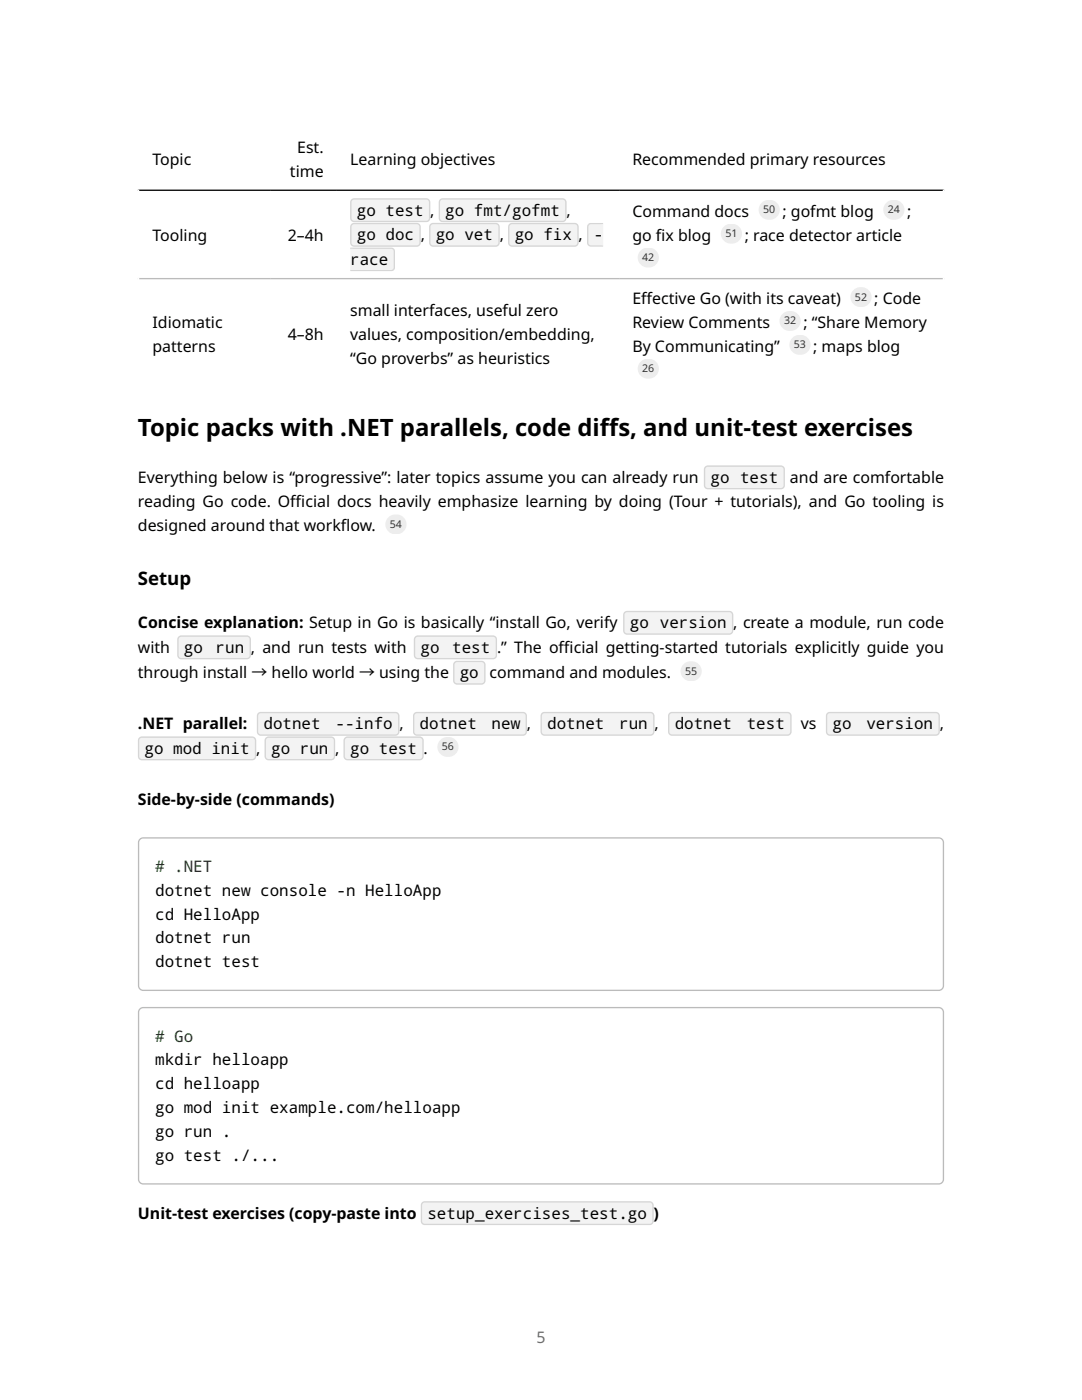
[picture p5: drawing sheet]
<svg xmlns="http://www.w3.org/2000/svg" width="216mm" height="279mm" viewBox="0 0 216 279" stroke-linecap="round" stroke-linejoin="round" font-family="sans-serif">
<path d="M27.5 25.5h160.9M27.6 25.4v52.3M188.3 25.4v52.3M27.5 77.6h160.9" fill="none" stroke="#fff" stroke-width=".26"/>
<path d="M27.5 38h160.9" fill="none" stroke="#000" stroke-width=".26"/>
<path d="M27.5 55.6h160.9" fill="none" stroke="#bbb" stroke-width=".26"/>
<g fill="#bbb">
<path d="M28 167.6l.6-.2h158.7a.8 .8 0 0 1 .8 .7v28.6a.8 .8 0 0 1-.8 .8h-158.7a.8 .8 0 0 1-.8-.8v-28.6zM28 167.3l.6-.2h158.7a1.06 1.06 0 0 1 1.1 1v28.6a1.06 1.06 0 0 1-1.1 1.1h-158.7a1.06 1.06 0 0 1-1.1-1.1v-28.6l.1-.3z" fill-rule="evenodd"/>
<path d="M28 201.5l.6-.3h158.7a.8 .8 0 0 1 .8 .8v33.4a.8 .8 0 0 1-.8 .7h-158.7a.8 .8 0 0 1-.8-.7v-33.4zM28 201.2l.6-.2h158.7a1.06 1.06 0 0 1 1.1 1v33.4a1.06 1.06 0 0 1-1.1 1h-158.7a1.06 1.06 0 0 1-1.1-1v-33.4l.1-.3z" fill-rule="evenodd"/>
</g>
<path d="M69.9 39.6h16v4.7h-16z" fill="#f3f3f3"/>
<path d="M70.2 40.1l.5-.3h14.4l.2 .1 .3 .5v3.1l-.1 .3-.4 .3h-14.4l-.5-.3-.1-.3zM70.1 39.8l.6-.2h14.4a.8 .8 0 0 1 .8 .8v3.1a.8 .8 0 0 1-.8 .8h-14.4a.8 .8 0 0 1-.8-.8v-3.1z" fill-rule="evenodd" fill="#d6d6d6"/>
<path d="M87.5 39.6h25.5v4.7h-25.5z" fill="#f3f3f3"/>
<path d="M87.9 40.1l.4-.3h24l.2 .1 .3 .5v3.1l-.1 .3-.4 .3h-24l-.4-.3-.1-.3zM87.8 39.8l.5-.2h24a.8 .8 0 0 1 .7 .8v3.1a.8 .8 0 0 1-.7 .8h-24a.8 .8 0 0 1-.8-.8v-3.1z" fill-rule="evenodd" fill="#d6d6d6"/>
<path d="M69.9 44.5h14.1v4.7h-14.1z" fill="#f3f3f3"/>
<path d="M70.2 45l.5-.3h12.5l.2 .1 .3 .5v3.1l-.1 .3-.4 .3h-12.5l-.5-.3-.1-.3zM70.1 44.7l.6-.2h12.5a.8 .8 0 0 1 .8 .8v3.1a.8 .8 0 0 1-.8 .8h-12.5a.8 .8 0 0 1-.8-.8v-3.1z" fill-rule="evenodd" fill="#d6d6d6"/>
<path d="M85.6 44.5h14.1v4.7h-14.1z" fill="#f3f3f3"/>
<path d="M86 45l.4-.3h12.5l.5 .3v.3v3.1v.3l-.5 .3h-12.5l-.4-.3-.1-.3zM85.9 44.7l.5-.2h12.5a.8 .8 0 0 1 .8 .8v3.1a.8 .8 0 0 1-.8 .8h-12.5a.8 .8 0 0 1-.8-.8v-3.1z" fill-rule="evenodd" fill="#d6d6d6"/>
<path d="M101.4 44.5h14.1v4.7h-14.1z" fill="#f3f3f3"/>
<path d="M101.9 44.8h13l.3 .5-.1 3.4-.4 .3-12.8-.1-.3-.5v-3.1zM101.6 44.7l.6-.2h12.5a.8 .8 0 0 1 .8 .8v3.1a.8 .8 0 0 1-.8 .8h-12.5a.8 .8 0 0 1-.8-.8v-3.1z" fill-rule="evenodd" fill="#d6d6d6"/>
<path d="M117.1 44.5h3.3v4.7h-3.3z" fill="#f3f3f3"/>
<g fill="#d6d6d6">
<path d="M117.4 48.4h3v.6h-2.5a.53 .53 0 0 1-.5-.6zM117.1 48.4h3.3v.8h-2.5a.8 .8 0 0 1-.8-.8z" fill-rule="evenodd"/>
<path d="M117.7 44.8l.3-.1v4.3a.53 .53 0 0 1-.6-.6v-3.1zM117.4 44.7l.6-.2-.1 4.7a.8 .8 0 0 1-.8-.8v-3.1z" fill-rule="evenodd"/>
<path d="M117.7 44.8l2.7-.1v.6h-3zM117.4 44.7l.5-.2h2.5v.8h-3.3z" fill-rule="evenodd"/>
</g>
<path d="M69.9 49.4h8.9v4.8h-8.9z" fill="#f3f3f3"/>
<g fill="#d6d6d6">
<path d="M69.9 53.3h8.7a.53 .53 0 0 1-.6 .6h-8.1zM69.9 53.3l8.9 .1a.8 .8 0 0 1-.8 .8h-8.1z" fill-rule="evenodd"/>
<path d="M78 49.7a.53 .53 0 0 1 .6 .5v3.2a.53 .53 0 0 1-.6 .5zM78 49.4a.8 .8 0 0 1 .8 .8v3.2a.8 .8 0 0 1-.8 .8z" fill-rule="evenodd"/>
<path d="M69.9 49.7h8.1a.53 .53 0 0 1 .6 .5h-8.7zM69.9 49.4h8.1a.67 .67 0 0 1 .8 .8h-8.9z" fill-rule="evenodd"/>
</g>
<path d="M140.5 92.9h16.1v4.8h-16.1z" fill="#f3f3f3"/>
<path d="M141 93.2h14.8h.3l.3 .5v3.2l-.3 .4-.3 .1h-14.6l-.2-.1-.3-.4v-3.2zM140.7 93.1l.5-.2h14.6a.8 .8 0 0 1 .8 .8v3.2a.8 .8 0 0 1-.8 .8h-14.6a.8 .8 0 0 1-.7-.8v-3.2z" fill-rule="evenodd" fill="#d6d6d6"/>
<path d="M124.3 121.9h22v4.8h-22z" fill="#f3f3f3"/>
<path d="M124.7 122.4l.4-.2h20.4l.5 .2 .1 .3v3.2l-.1 .2-.5 .3h-20.4l-.2-.1-.3-.4zM124.6 122.1l.5-.2h20.4a.8 .8 0 0 1 .8 .8v3.2a.8 .8 0 0 1-.8 .8h-20.4a.8 .8 0 0 1-.8-.8v-3.2z" fill-rule="evenodd" fill="#d6d6d6"/>
<path d="M35.4 126.8h14.7v4.8h-14.7z" fill="#f3f3f3"/>
<path d="M35.7 127.3l.5-.2h13.1l.4 .2 .1 .3v3.2l-.3 .4-.2 .1h-13.1l-.3-.1-.3-.4zM35.6 127.1l.6-.3h13.1a.8 .8 0 0 1 .8 .8v3.2a.8 .8 0 0 1-.8 .8h-13.1a.8 .8 0 0 1-.8-.8v-3.2z" fill-rule="evenodd" fill="#d6d6d6"/>
<path d="M82.6 126.8h16.6v4.8h-16.6z" fill="#f3f3f3"/>
<path d="M83.1 127.2l15.3-.1 .4 .2 .1 .3v3.2l-.3 .4-.2 .1h-15l-.3-.1-.3-.4v-3.2zM82.8 127.1l.6-.3h15a.8 .8 0 0 1 .8 .8v3.2a.8 .8 0 0 1-.8 .8h-15a.8 .8 0 0 1-.8-.8v-3.2z" fill-rule="evenodd" fill="#d6d6d6"/>
<path d="M90.4 131.9h6.5v4.7h-6.5z" fill="#f3f3f3"/>
<path d="M90.8 132.4l.4-.3 5.1 .1 .3 .5-.1 3.4-.4 .3-5.2-.1-.2-.5zM90.7 132.1l.5-.2h4.9a.8 .8 0 0 1 .8 .8v3.1a.8 .8 0 0 1-.8 .8h-4.9a.8 .8 0 0 1-.8-.8v-3.1z" fill-rule="evenodd" fill="#d6d6d6"/>
<path d="M51.3 142.1h28.4v4.7h-28.4z" fill="#f3f3f3"/>
<path d="M51.8 142.4l27.1-.1 .3 .1 .2 .5v3.1v.3l-.5 .3h-26.9l-.4-.3-.1-.3v-3.1zM51.5 142.3l.5-.2h26.9a.8 .8 0 0 1 .8 .8v3.1a.8 .8 0 0 1-.8 .8h-26.9a.8 .8 0 0 1-.7-.8v-3.1z" fill-rule="evenodd" fill="#d6d6d6"/>
<path d="M82.4 142.1h22.7v4.7h-22.7z" fill="#f3f3f3"/>
<path d="M82.9 142.4l21.5-.1 .2 .1 .3 .5v3.1l-.1 .3-.4 .3h-21.2l-.5-.3v-.3v-3.1zM82.6 142.3l.6-.2h21.2a.8 .8 0 0 1 .7 .8v3.1a.8 .8 0 0 1-.7 .8h-21.2a.8 .8 0 0 1-.8-.8v-3.1z" fill-rule="evenodd" fill="#d6d6d6"/>
<path d="M107.9 142.1h22.7v4.7h-22.7z" fill="#f3f3f3"/>
<path d="M108.4 142.4l21.4-.1 .3 .1 .2 .5v3.1v.3l-.5 .3h-21.1l-.5-.3-.1-.3v-3.1zM108.1 142.3l.6-.2h21.1a.8 .8 0 0 1 .8 .8v3.1a.8 .8 0 0 1-.8 .8h-21.1a.8 .8 0 0 1-.8-.8v-3.1z" fill-rule="evenodd" fill="#d6d6d6"/>
<path d="M133.3 142.1h24.6v4.7h-24.6z" fill="#f3f3f3"/>
<path d="M133.8 142.4l23.3-.1 .3 .1 .3 .5v3.1l-.1 .3-.5 .3h-23l-.5-.3v-.3v-3.1zM133.5 142.3l.6-.2h23a.8 .8 0 0 1 .8 .8v3.1a.8 .8 0 0 1-.8 .8h-23a.8 .8 0 0 1-.8-.8v-3.1z" fill-rule="evenodd" fill="#d6d6d6"/>
<path d="M164.8 142.1h22.7v4.7h-22.7z" fill="#f3f3f3"/>
<path d="M165.3 142.4l21.4-.1 .3 .1 .3 .5v3.1l-.1 .3-.5 .3h-21.1l-.5-.3v-.3v-3.1zM165 142.3l.6-.2h21.1a.8 .8 0 0 1 .8 .8v3.1a.8 .8 0 0 1-.8 .8h-21.1a.8 .8 0 0 1-.8-.8v-3.1z" fill-rule="evenodd" fill="#d6d6d6"/>
<path d="M27.5 147h23.6v4.7h-23.6z" fill="#f3f3f3"/>
<path d="M28 147.3l22.3-.1 .3 .1 .3 .5v3.1l-.1 .3-.5 .3h-22l-.4-.3-.1-.3v-3.1zM27.7 147.2l.6-.2h22a.8 .8 0 0 1 .8 .8v3.1a.8 .8 0 0 1-.8 .8h-22a.8 .8 0 0 1-.8-.8v-3.1z" fill-rule="evenodd" fill="#d6d6d6"/>
<path d="M52.8 147h14.1v4.7h-14.1z" fill="#f3f3f3"/>
<path d="M53.3 147.3h13l.3 .5-.1 3.4-.4 .3-12.8-.1-.2-.5v-3.1zM53 147.2l.6-.2h12.5a.8 .8 0 0 1 .8 .8v3.1a.8 .8 0 0 1-.8 .8h-12.5a.8 .8 0 0 1-.8-.8v-3.1z" fill-rule="evenodd" fill="#d6d6d6"/>
<path d="M68.6 147h15.9v4.7h-15.9z" fill="#f3f3f3"/>
<path d="M69.1 147.3l14.6-.1 .3 .1 .3 .5v3.1l-.1 .3-.5 .3h-14.4l-.4-.3-.1-.3v-3.1zM68.8 147.2l.5-.2h14.4a.8 .8 0 0 1 .8 .8v3.1a.8 .8 0 0 1-.8 .8h-14.4a.8 .8 0 0 1-.7-.8v-3.1z" fill-rule="evenodd" fill="#d6d6d6"/>
<path d="M84 239.7h46.4v4.8h-46.4z" fill="#f3f3f3"/>
<path d="M84.5 240.1l45.1-.1 .3 .1 .3 .4v3.2l-.1 .3-.5 .2h-44.8l-.5-.2-.1-.3v-3.2zM84.2 240l.6-.3h44.8a.8 .8 0 0 1 .8 .8v3.2a.8 .8 0 0 1-.8 .8h-44.8a.8 .8 0 0 1-.8-.8v-3.2z" fill-rule="evenodd" fill="#d6d6d6"/>
<g fill="#ededed">
<path d="M151.4 39.9h4.2v4h-4.2z"/>
<path d="M176.2 39.9h4.3v4h-4.3z"/>
<path d="M143.8 44.7h4.3v3.9h-4.3z"/>
<path d="M127.2 49.4h4.3v4h-4.3z"/>
<path d="M169.7 57.3h4.2v4h-4.2z"/>
<path d="M155.5 62.1h4.3v3.9h-4.3z"/>
<path d="M157.5 66.8h4.2v4h-4.2z"/>
<path d="M127.2 71.6h4.3v4h-4.3z"/>
<path d="M76.9 102.7h4.2v3.9h-4.2z"/>
<path d="M135.8 132h4.2v3.9h-4.2z"/>
<path d="M87.3 147.1h4.2v4h-4.2z"/>
</g>
<g font-size="4.8">
<text x="27.5" y="87.1">Topic packs with .NET parallels, code dif</text>
<text x="119.7" y="87.1">fs, and unit-test exercises</text>
</g>
<text font-size="3.7" x="27.5" y="116.7">Setup</text>
<g font-size="3.2">
<text x="30.4" y="33">Topic</text>
<text x="57.9" y="35.4">time</text>
<text x="59.3" y="30.6">Est.</text>
<text x="69.9" y="33">Learning objectives</text>
<text x="126.2" y="33">Recommended primary resources</text>
<text x="71.2" y="43">go test</text>
<text x="71.2" y="47.9">go doc</text>
<text x="84" y="47.9">,</text>
<text x="85.9" y="43">,</text>
<text x="87" y="47.9">go vet</text>
<text x="88.9" y="43">go fmt/gofmt</text>
<text x="99.7" y="47.9">,</text>
<text x="102.7" y="47.9">go fix</text>
<text x="113" y="43">,</text>
<text x="115.5" y="47.9">,</text>
<text x="118.5" y="47.9">-</text>
<text x="126.2" y="43.3">Command docs</text>
<text x="156.1" y="43.3">; gofmt blog</text>
<text x="181" y="43.3">;</text>
<text x="30.4" y="48">Tooling</text>
<text x="57.4" y="48">2–4h</text>
<text x="69.9" y="52.9">race</text>
<text x="126.2" y="48">go f</text>
<text x="130.9" y="48">ix blog</text>
<text x="148.6" y="48">; race detector article</text>
<text x="30.4" y="65.4">Idiomatic</text>
<text x="69.9" y="63.1">small interfaces, useful zero</text>
<text x="126.2" y="60.7">Ef</text>
<text x="126.2" y="65.4">Review Comments</text>
<text x="128" y="60.7">fective Go (with its caveat)</text>
<text x="160.3" y="65.4">; “Share Memory</text>
<text x="174.5" y="60.7">; Code</text>
<text x="30.4" y="70.2">patterns</text>
<text x="57.4" y="67.8">4–8h</text>
<text x="69.9" y="67.8">values, composition/embedding,</text>
<text x="126.2" y="70.2">By Communicating”</text>
<text x="162.3" y="70.2">; maps blog</text>
<text x="69.9" y="72.6">“Go proverbs” as heuristics</text>
<text x="27.5" y="96.4">Everything below is “progressive”: later topics assume you can already run</text>
<text x="27.5" y="101.3">reading Go code. Of</text>
<text x="57.9" y="101.3">f</text>
<text x="57.9" y="101.3">icial docs heavily emphasize learning by doing (Tour + tutorials), and Go tooling is</text>
<text x="141.8" y="96.4">go test</text>
<text x="157.6" y="96.4">and are comfortable</text>
<text x="27.5" y="106">designed around that workf</text>
<text x="68" y="106">low.</text>
<text x="27.5" y="125.4">Concise explanation: Setup in Go is basically “install Go, verify</text>
<text x="125.7" y="125.4">go version</text>
<text x="146.3" y="125.4">, create a module, run code</text>
<text x="27.5" y="130.3">with</text>
<text x="36.7" y="130.3">go</text>
<text x="43" y="130.3">run</text>
<text x="50.1" y="130.3">, and run tests with</text>
<text x="83.9" y="130.3">go</text>
<text x="90.2" y="130.3">test</text>
<text x="99.2" y="130.3">.” The of</text>
<text x="111.5" y="130.3">f</text>
<text x="111.5" y="130.3">icial getting-started tutorials explicitly guide you</text>
<text x="27.5" y="135.3">through install → hello world → using the</text>
<text x="91.7" y="135.3">go</text>
<text x="97.7" y="135.3">command and modules.</text>
<text x="27.5" y="145.5">.NET parallel:</text>
<text x="52.6" y="145.5">dotnet</text>
<text x="66.9" y="145.5">--info</text>
<text x="79.7" y="145.5">,</text>
<text x="83.7" y="145.5">dotnet</text>
<text x="98.1" y="145.5">new</text>
<text x="105.1" y="145.5">,</text>
<text x="109.2" y="145.5">dotnet</text>
<text x="123.6" y="145.5">run</text>
<text x="130.6" y="145.5">,</text>
<text x="134.6" y="145.5">dotnet</text>
<text x="149" y="145.5">test</text>
<text x="159.8" y="145.5">vs</text>
<text x="166.1" y="145.5">go</text>
<text x="172.9" y="145.5">version</text>
<text x="187.5" y="145.5">,</text>
<text x="28.8" y="150.4">go mod init</text>
<text x="51.1" y="150.4">,</text>
<text x="54.1" y="150.4">go run</text>
<text x="66.9" y="150.4">,</text>
<text x="69.9" y="150.4">go test</text>
<text x="84.5" y="150.4">.</text>
<text x="27.5" y="160.6">Side-by-side (commands)</text>
<text x="31" y="178.8">dotnet new console -n HelloApp</text>
<text x="31" y="183.5">cd HelloApp</text>
<text x="31" y="188.3">dotnet run</text>
<text x="31" y="193">dotnet test</text>
<text x="31" y="212.6">mkdir helloapp</text>
<text x="31" y="217.4">cd helloapp</text>
<text x="31" y="222.1">go mod init example.com/helloapp</text>
<text x="31" y="226.9">go run .</text>
<text x="31" y="231.7">go test ./...</text>
<text x="27.5" y="243.2">Unit-test exercises (copy-paste into</text>
<text x="85.3" y="243.2">setup_exercises_test.go</text>
<text x="130.4" y="243.2">)</text>
</g>
<g font-size="3.2" fill="#008000">
<text x="31" y="174"># .NET</text>
<text x="31" y="207.9"># Go</text>
</g>
<text font-size="3.2" fill="#6e6e6e" x="107" y="267.9">5</text>
<g font-size="2.1" fill="#333">
<text x="144.7" y="47.3">51</text>
<text x="152.3" y="42.6">50</text>
<text x="177.2" y="42.6">24</text>
<text x="128.2" y="52.1">42</text>
<text x="170.6" y="60">52</text>
<text x="156.4" y="64.7">32</text>
<text x="158.4" y="69.5">53</text>
<text x="128.2" y="74.3">26</text>
<text x="77.8" y="105.3">54</text>
<text x="136.7" y="134.6">55</text>
<text x="88.2" y="149.8">56</text>
</g>
</svg>
